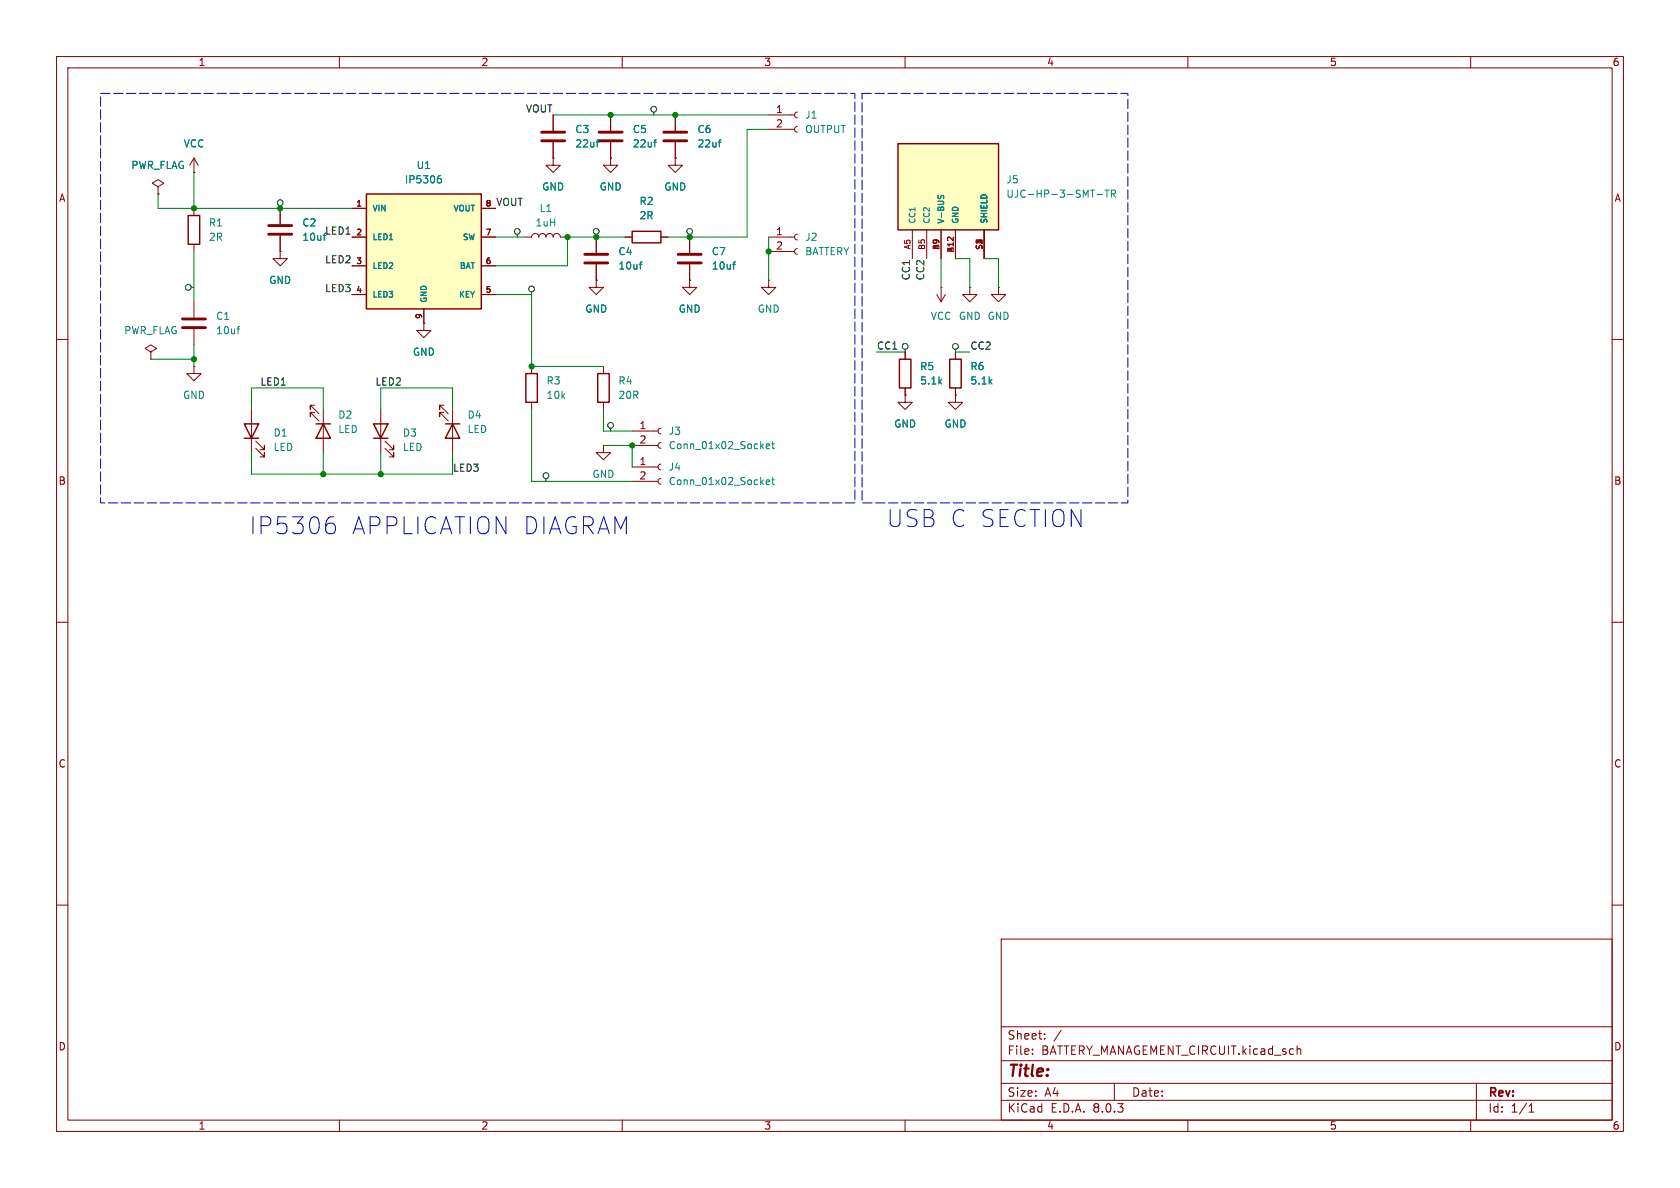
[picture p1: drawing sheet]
<svg xmlns="http://www.w3.org/2000/svg" width="297mm" height="210mm" viewBox="0 0 297 210" stroke-linecap="round" stroke-linejoin="round" font-family="sans-serif">
<path d="M0 0h297v210h-297z" fill="#fff" stroke="#fff" stroke-width=".18"/>
<g fill="none" stroke="#840000" stroke-width=".18">
<path d="M10 10h277v190h-277zM12 12h273v186h-273zM60 10v2M110 10v2M160 10v2M210 10v2M260 10v2M10 60h2M285 60h2M10 110h2M285 110h2M10 160h2"/>
<path d="M285 160h2M177 166h108v32h-108zM60 198v2M110 198v2M160 198v2M177 194.5h108M177 191.5h108M177 187.5h108M177 181.5h108M182.5 186.3v.1M182.5 185.5v.1M184.7 183.6v.1"/>
<path d="M184.7 182.8v.1M187.6 182.1l-1.3 2M197 191.5v3M210 198v2M229.9 185.5l.1 .9M260 198v2M261 191.5v6.5M270.3 196.6h.9M270.3 195.5l.4-.4v1.5"/>
</g>
<path d="M64.8 34.3h20.3v20.3h-20.3z" fill="#ffffc2"/>
<path d="M33.3 38.1h2v5.1h-2zM64.8 34.3h20.3v20.3h-20.3zM111.8 40.9h5v2h-5zM43.2 74.9h2.5l-1.3 2.6zM43.2 77.5h2.5M55.9 74.9h2.5M57.1 74.9l1.3 2.6h-2.5zM66 74.9h2.6l-1.3 2.6zM66 77.5h2.6M78.7 74.9h2.6M80 74.9l1.3 2.6h-2.6z" fill="none" stroke="#840000" stroke-width=".25"/>
<g fill="none" stroke="#840000" stroke-width=".18">
<path d="M27.9 33l-1-.6 1-.6 1.1 .6-1.1 .6v1.3M27.9 34.3h.1M34.3 30.5h.1M34.3 27.9v2.6M34.3 36.8v1.3M34.3 27.9l-.8 1.3M34.3 27.9l.8 1.3M49.5 36.8v2.8M62.2 36.8h2.6M85.1 36.8h2.5M97.8 27.9v1.3h1.3l-1.3 1.3-1.3-1.3h1.3M97.8 27.9h.1"/>
<path d="M97.8 20.3v2.8M97.8 25.1v2.8M107.9 27.9v1.3h1.3l-1.3 1.3-1.2-1.3h1.2M107.9 27.9h.1M107.9 20.3v2.8M107.9 25.1v2.8M119.4 27.9v1.3h1.2l-1.2 1.3-1.3-1.3h1.3M119.4 27.9h.1M34.3 43.2v1.3M34.3 53.3v2.8M34.3 58.2v2.8M49.5 44.5v1.2h1.3l-1.3 1.3-1.2-1.3h1.2"/>
<path d="M49.5 44.5h.1M49.5 41.7v2.8M62.2 41.9h2.6M62.2 47h2.6M62.2 52.1h2.6M74.9 57.2v1.2h1.3l-1.3 1.3-1.2-1.3h1.2M74.9 57.2h.1M74.9 54.6v2.6M85.1 41.9h2.5M85.1 47h2.5M85.1 52.1h2.5M92.7 41.9h1.3a.64 .64 0 0 1 .6-.6 .64 .64 0 0 1 .6 .6 .64 .64 0 0 1 .7-.6 .64 .64 0 0 1 .6 .6 .64 .64 0 0 1 .7-.6 .64 .64 0 0 1 .6 .6 .64 .64 0 0 1 .6-.6 .64 .64 0 0 1 .7 .6h1.2"/>
<path d="M105.4 49.5v1.3h1.3l-1.3 1.3-1.3-1.3h1.3M105.4 49.5h.1M105.4 41.9v2.8M105.4 46.7v2.8M110.5 41.9h1.3M116.8 41.9h1.3M121.9 49.5v1.3h1.3l-1.3 1.3-1.3-1.3h1.3M121.9 49.5h.1M135.9 49.5v1.3h1.3l-1.3 1.3-1.3-1.3h1.3M135.9 49.5h.1M165.6 52.1l.8 1.2M166.4 50.8h.1"/>
<path d="M166.4 50.8v2.5M167.1 52.1l-.7 1.2M171.4 50.8v1.3h1.3l-1.3 1.2-1.2-1.2h1.2M171.4 50.8h.1M176.5 50.8v1.3h1.3l-1.3 1.2-1.2-1.2h1.2M176.5 50.8h.1M26.7 62.2l-1-.6 1-.6 1 .6-1 .6v1.3M26.7 63.5h.1M34.3 64.8v1.2h1.3l-1.3 1.3-1.3-1.3h1.3M34.3 64.8h.1M44.4 72.4v7.6M45.2 79.2l1.5 1.6v-.8v.8h-.7"/>
<path d="M45.2 78l1.5 1.5v-.8v.8h-.7M55.6 71.6h-.7v.8v-.8l1.5 1.6M55.6 72.9h-.7v.8v-.8l1.5 1.5M57.1 72.4v7.6M67.3 72.4v7.6M68.1 79.2l1.5 1.6v-.8v.8h-.8M68.1 78l1.5 1.5v-.8v.8h-.8M78.5 71.6h-.8v.8v-.8l1.5 1.6M78.5 72.9h-.8v.8v-.8l1.5 1.5M80 72.4v7.6M111.8 85.1h4.5M111.8 82.6h4.5"/>
<path d="M116.8 84.6l-.3 .1-.2 .4 .2 .3 .3 .2M116.8 82l-.3 .2-.2 .4 .2 .3 .3 .2"/>
</g>
<g fill="none" stroke="#008484" stroke-width=".18">
<path d="M77.6 31.5l.3 .1 .1 .2v.4l-.4 .1M77.9 31.1h-.3M105.4 25.1h.5M105.9 24.7l-.3 .1M115.6 25.1h.4M116 24.7l-.2 .1M41.9 58.2h.5M42.4 57.7l-.3 .1M113 46.7h.5M113.5 46.3l-.2 .1M135.5 85.2l.6-.1-.1-.2-.4-.1-.1 .2v.6h.5M136.4 84.8h.5"/>
<path d="M136.6 84.4v1.1l.3 .2"/>
</g>
<path d="M47.5 39.9h4.1M95.8 24.9h4M95.8 23.4h4M105.9 24.9h4.1M105.9 23.4h4.1M32.3 57.9h4M32.3 56.4h4M47.5 41.4h4.1M103.4 46.5h4M103.4 45h4" fill="none" stroke="#840000" stroke-width=".51"/>
<path d="M158.7 25.4h17.8v15.2h-17.8z" fill="#ffffc2"/>
<path d="M158.7 25.4h17.8v15.2h-17.8zM93 66h2v5.1h-2zM105.7 66h2v5.1h-2zM159 63.5h2v5.1h-2zM167.9 63.5h2v5.1h-2z" fill="none" stroke="#840000" stroke-width=".25"/>
<g fill="none" stroke="#840000" stroke-width=".18">
<path d="M141 19.8l-.4 .2-.1 .3 .1 .4 .4 .1M27.9 34.3h.1M34.3 30.5h.1M49.5 36.8v2.8M62.2 36.8h2.6M85.1 36.8h2.5M97.8 27.9h.1M97.8 20.3v2.8M97.8 25.1v2.8M107.9 27.9h.1M107.9 20.3v2.8M107.9 25.1v2.8"/>
<path d="M119.4 27.9h.1M119.4 20.3v2.8M119.4 25.1v2.8M135.9 22.9h4.6M135.9 20.3h4.6M141 22.4l-.4 .1-.1 .4 .1 .3 .4 .2M49.5 44.5h.1M49.5 41.7v2.8M62.2 41.9h2.6M62.2 47h2.6M62.2 52.1h2.6M74.9 57.2h.1"/>
<path d="M74.9 54.6v2.6M85.1 41.9h2.5M85.1 47h2.5M85.1 52.1h2.5M105.4 49.5h.1M105.4 41.9v2.8M105.4 46.7v2.8M110.5 41.9h1.3M116.8 41.9h1.3M121.9 49.5h.1M121.9 41.9v2.8M121.9 46.7v2.8"/>
<path d="M135.9 44.5h4.6M135.9 41.9h4.6M141 43.9l-.4 .2-.1 .4 .1 .3 .4 .2M141 41.4l-.4 .2-.1 .3 .1 .4 .4 .1M161.3 40.6v5.1M163.8 40.6v5.1M166.4 40.6v5.1M168.9 40.6v5.1M174 40.6v5.1M94 64.8v1.2M94 71.1v1.3M106.7 78.7v1.3h1.2l-1.2 1.3-1.3-1.3h1.3"/>
<path d="M106.7 78.7h.1M106.7 64.8v1.2M106.7 71.1v1.3M111.8 78.7h4.5M111.8 76.2h4.5M116.8 78.2l-.3 .2-.2 .3 .2 .4 .3 .1M116.8 75.7l-.3 .1-.2 .4 .2 .4 .3 .1M160 69.9v1.2h1.3l-1.3 1.3-1.3-1.3h1.3M160 69.9h.1M160 62.2v1.3M160 68.6v1.3M168.9 69.9v1.2h1.3l-1.3 1.3-1.3-1.3h1.3"/>
<path d="M168.9 69.9h.1M168.9 62.2v1.3M168.9 68.6v1.3"/>
</g>
<g fill="none" stroke="#008484" stroke-width=".18">
<path d="M77.6 31.5l.3 .1 .1 .2v.4l-.4 .1M77.9 31.1h-.3M105.4 25.1h.5M105.9 24.7l-.3 .1M115.6 25.1h.4M116 24.7l-.2 .1M127 25.1h.5M127.5 24.7l-.3 .1M165.9 34.5l-.1 .4M166.3 34.9l.1-.3 .2-.1 .2 .2v.3M193.9 34.4h1M195.3 33.6h.8"/>
<path d="M195.7 33.6v1.3M196.5 34.3l.6-.1 .1-.2-.1-.3-.6-.1v1.3M196.8 34.3l.4 .6M113 46.7h.5M113.5 46.3l-.2 .1M129.5 46.7h.5M130 46.3l-.2 .1M135.5 78.9l.6-.1-.1-.3h-.4l-.1 .2v.6h.5M136.4 78.5h.5M136.6 78v1.1l.3 .2"/>
</g>
<path d="M117.3 24.9h4.1M117.3 23.4h4.1M119.9 46.5h4.1M119.9 45h4.1" fill="none" stroke="#840000" stroke-width=".51"/>
<g fill="none" stroke="#000" stroke-width=".18">
<path d="M115.6 19.8v.5M49.5 36.3v.5M33.8 50.8h.5M91.4 41.4v.5M94 51.6v.5M105.4 41.4v.5M121.9 41.4v.5M107.9 75.7v.5M160 61.7v.5M168.9 61.7v.5M96.5 84.6v.5"/>
<circle cx="115.6" cy="19.3" r=".51"/>
<circle cx="49.5" cy="35.8" r=".51"/>
<circle cx="33.3" cy="50.8" r=".51"/>
<circle cx="91.4" cy="40.9" r=".51"/>
<circle cx="94" cy="51.1" r=".51"/>
<circle cx="105.4" cy="40.9" r=".51"/>
<circle cx="121.9" cy="40.9" r=".51"/>
<circle cx="108" cy="75.2" r=".51"/>
<circle cx="160" cy="61.2" r=".51"/>
<circle cx="168.9" cy="61.2" r=".51"/>
<circle cx="96.5" cy="84.1" r=".51"/>
</g>
<path d="M58.2 92.5h.5l.3 .1 .3 .5v.7l-.1 .3-.5 .2h-.5M58.4 91.3h.6" fill="none" stroke="#0000c2" stroke-width=".18"/>
<path d="M17.8 16.5h133.3v72.4h-133.3zM152.4 16.5h47v72.4h-47z" fill="none" stroke="#0000c2" stroke-width=".18" stroke-dasharray="1.7 .6"/>
<g fill="none" stroke="#008400" stroke-width=".18">
<path d="M27.9 34.3v2.5h34.3M34.3 30.5v6.3M97.8 20.3h38.1M135.9 22.9h-3.8v19h-14M34.3 44.5v8.8M87.6 52.1h6.4v12.7h12.7M87.6 41.9h5.1M110.5 41.9h-10.2v5.1h-12.7M135.9 41.9v7.6M166.4 45.7v5.1M168.9 45.7h2.5v5.1M174 45.7h2.5v5.1"/>
<path d="M26.7 63.5h7.6M34.3 61v3.8M44.4 72.4v-3.8h12.7v3.8M67.3 72.4v-3.8h12.7v3.8M94 72.4v12.7h17.8M106.7 78.7h5.1v3.9M106.7 72.4v3.8h5.1M154.9 62.2h5.1M168.9 62.2h2.5M44.4 80v3.8h35.6v-3.8M57.1 80v3.8M67.3 80v3.8"/>
</g>
<g fill="#008400" stroke="#008400" stroke-width=".18">
<circle cx="94" cy="64.8" r=".46"/>
<circle cx="49.5" cy="36.8" r=".46"/>
<circle cx="34.3" cy="36.8" r=".46"/>
<circle cx="34.3" cy="63.5" r=".46"/>
<circle cx="67.3" cy="83.8" r=".46"/>
<circle cx="57.1" cy="83.8" r=".46"/>
<circle cx="105.4" cy="41.9" r=".46"/>
<circle cx="107.9" cy="20.3" r=".46"/>
<circle cx="100.3" cy="41.9" r=".46"/>
<circle cx="119.4" cy="20.3" r=".46"/>
<circle cx="121.9" cy="41.9" r=".46"/>
<circle cx="135.9" cy="44.5" r=".46"/>
<circle cx="111.8" cy="78.7" r=".46"/>
</g>
<g font-size="4.2" fill="#0000c2">
<text x="44.1" y="94.7">IP5306</text>
<text x="62.1" y="94.7">APPLICATION DIAGRAM</text>
<text x="156.7" y="93.4">USB C SECTION</text>
</g>
<text font-size="2.8" fill="#840000" x="178" y="190.9">Title:</text>
<g font-size="2.1" fill="#840000">
<text x="178" y="184">Sheet:</text>
<text x="178" y="186.7">File:</text>
<text x="184.1" y="186.7">BATTERY_MANAGEMENT_CIRCUIT.kicad_sch</text>
<text x="178" y="196.9">KiCad</text>
<text x="178" y="194.1">Size:</text>
<text x="184.7" y="194.1">A4</text>
<text x="185.7" y="196.9">E.D.A.</text>
<text x="193.3" y="196.9">8.0.3</text>
<text x="200" y="194.1">Date:</text>
<text x="263" y="194.3">Rev:</text>
<text x="263" y="196.9">Id:</text>
<text x="267.1" y="196.9">1/1</text>
</g>
<g font-size="1.8" fill="#840000">
<text x="35" y="11.9">1</text>
<text x="85" y="11.9">2</text>
<text x="135" y="11.9">3</text>
<text x="185" y="11.9">4</text>
<text x="235" y="11.9">5</text>
<text x="285" y="11.9">6</text>
<text x="137.1" y="20.1">1</text>
<text x="137.1" y="22.6">2</text>
<text x="10.3" y="35.9">A</text>
<text x="285.3" y="35.9">A</text>
<text x="137.1" y="41.7">1</text>
<text x="137.1" y="44.2">2</text>
<text x="113" y="75.9">1</text>
<text x="113" y="82.3">1</text>
<text x="113" y="78.5">2</text>
<text x="10.3" y="85.9">B</text>
<text x="113" y="84.8">2</text>
<text x="285.3" y="85.9">B</text>
<text x="10.3" y="135.9">C</text>
<text x="285.3" y="135.9">C</text>
<text x="10.3" y="185.9">D</text>
<text x="285.3" y="185.9">D</text>
<text x="35" y="199.9">1</text>
<text x="85" y="199.9">2</text>
<text x="135" y="199.9">3</text>
<text x="185" y="199.9">4</text>
<text x="235" y="199.9">5</text>
<text x="285" y="199.9">6</text>
</g>
<g font-size="1.8">
<text x="92.9" y="20">VOUT</text>
<text x="87.6" y="36.5">VOUT</text>
<text x="57.4" y="46.6">LED2</text>
<text x="57.4" y="51.7">LED3</text>
<text x="160.9" y="49.7" transform="rotate(-90 160.9 49.7)">CC1</text>
<text x="163.5" y="49.7" transform="rotate(-90 163.5 49.7)">CC2</text>
<text x="154.9" y="61.9">CC1</text>
<text x="171.4" y="61.9">CC2</text>
<text x="45.9" y="68.2">LED1</text>
<text x="66.3" y="68.2">LED2</text>
<text x="80" y="83.5">LED3</text>
</g>
<g font-size="1.8" fill="#008484">
<text x="101.6" y="23.7">C3</text>
<text x="111.8" y="23.7">C5</text>
<text x="123.2" y="23.7">C6</text>
<text x="142.2" y="21.2">J1</text>
<text x="142.2" y="23.7">OUTPUT</text>
<text x="32.4" y="26.3">VCC</text>
<text x="101.6" y="26.3">22uf</text>
<text x="111.8" y="26.3">22uf</text>
<text x="123.2" y="26.3">22uf</text>
<text x="23.1" y="30.1">PWR_FLAG</text>
<text x="71.5" y="32.6">IP5306</text>
<text x="73.6" y="30.1">U1</text>
<text x="95.8" y="33.9">GND</text>
<text x="105.9" y="33.9">GND</text>
<text x="117.3" y="33.9">GND</text>
<text x="177.8" y="32.6">J5</text>
<text x="177.8" y="35.2">UJC-HP-3-SMT-TR</text>
<text x="36.8" y="40.2">R1</text>
<text x="53.3" y="40.2">C2</text>
<text x="57.4" y="41.6">LED1</text>
<text x="94.6" y="40.2">1uH</text>
<text x="95.3" y="37.7">L1</text>
<text x="113" y="36.4">R2</text>
<text x="113" y="39">2R</text>
<text x="36.8" y="42.8">2R</text>
<text x="53.3" y="42.8">10uf</text>
<text x="109.2" y="45.3">C4</text>
<text x="109.2" y="47.9">10uf</text>
<text x="125.7" y="45.3">C7</text>
<text x="125.7" y="47.9">10uf</text>
<text x="142.2" y="42.8">J2</text>
<text x="142.2" y="45.3">BATTERY</text>
<text x="47.5" y="50.4">GND</text>
<text x="21.9" y="59.3">PWR_FLAG</text>
<text x="38.1" y="56.7">C1</text>
<text x="38.1" y="59.3">10uf</text>
<text x="103.4" y="55.5">GND</text>
<text x="119.9" y="55.5">GND</text>
<text x="133.9" y="55.5">GND</text>
<text x="164.5" y="56.7">VCC GND GND</text>
<text x="72.9" y="63.1">GND</text>
<text x="162.6" y="65.6">R5</text>
<text x="171.5" y="65.6">R6</text>
<text x="32.3" y="70.7">GND</text>
<text x="96.5" y="68.2">R3</text>
<text x="96.5" y="70.7">10k</text>
<text x="109.2" y="68.2">R4</text>
<text x="109.2" y="70.7">20R</text>
<text x="162.6" y="68.2">5.1k</text>
<text x="171.5" y="68.2">5.1k</text>
<text x="48.3" y="77.4">D1</text>
<text x="59.7" y="74.2">D2</text>
<text x="59.7" y="76.7">LED</text>
<text x="71.1" y="77.4">D3</text>
<text x="82.6" y="74.2">D4</text>
<text x="82.6" y="76.7">LED</text>
<text x="118.1" y="77.1">J3</text>
<text x="158" y="75.8">GND</text>
<text x="166.9" y="75.8">GND</text>
<text x="48.3" y="79.9">LED</text>
<text x="71.1" y="79.9">LED</text>
<text x="118.1" y="83.4">J4</text>
<text x="118.1" y="79.6">Conn_01x02_Socket</text>
<text x="104.6" y="84.7">GND</text>
<text x="118.1" y="86">Conn_01x02_Socket</text>
</g>
<g font-size="1.4" fill="#840000">
<text x="62.9" y="36.6">1</text>
<text x="62.9" y="41.7">2</text>
<text x="85.7" y="41.7">7</text>
<text x="85.7" y="36.6">8</text>
<text x="62.9" y="46.7">3</text>
<text x="85.7" y="46.7">6</text>
<text x="161" y="44.2" transform="rotate(-90 161 44.2)">A5</text>
<text x="163.6" y="44.3" transform="rotate(-90 163.6 44.3)">B5</text>
<text x="166.1" y="44.3" transform="rotate(-90 166.1 44.3)">B9</text>
<text x="168.7" y="44.8" transform="rotate(-90 168.7 44.8)">B12</text>
<text x="173.7" y="44.3" transform="rotate(-90 173.7 44.3)">S1</text>
<text x="173.7" y="43.3" transform="rotate(-90 173.7 43.3)">2</text>
<text x="62.9" y="51.8">4</text>
<text x="85.7" y="51.8">5</text>
<text x="74.7" y="56.5" transform="rotate(-90 74.7 56.5)">9</text>
</g>
<g font-size="1.4" fill="#008484">
<text x="65.8" y="37.6">VIN</text>
<text x="80" y="37.6">VOUT</text>
<text x="162" y="39.6" transform="rotate(-90 162 39.6)">CC1</text>
<text x="164.6" y="39.6" transform="rotate(-90 164.6 39.6)">CC2</text>
<text x="167.1" y="39.6" transform="rotate(-90 167.1 39.6)">V-BUS</text>
<text x="169.6" y="39.6" transform="rotate(-90 169.6 39.6)">GND</text>
<text x="174.7" y="39.6" transform="rotate(-90 174.7 39.6)">SHIELD</text>
<text x="65.8" y="42.6">LED1</text>
<text x="65.8" y="47.7">LED2</text>
<text x="81.2" y="47.7">BAT</text>
<text x="81.7" y="42.6">SW</text>
<text x="65.8" y="52.8">LED3</text>
<text x="75.7" y="53.6" transform="rotate(-90 75.7 53.6)">GND</text>
<text x="81" y="52.8">KEY</text>
</g>
</svg>
